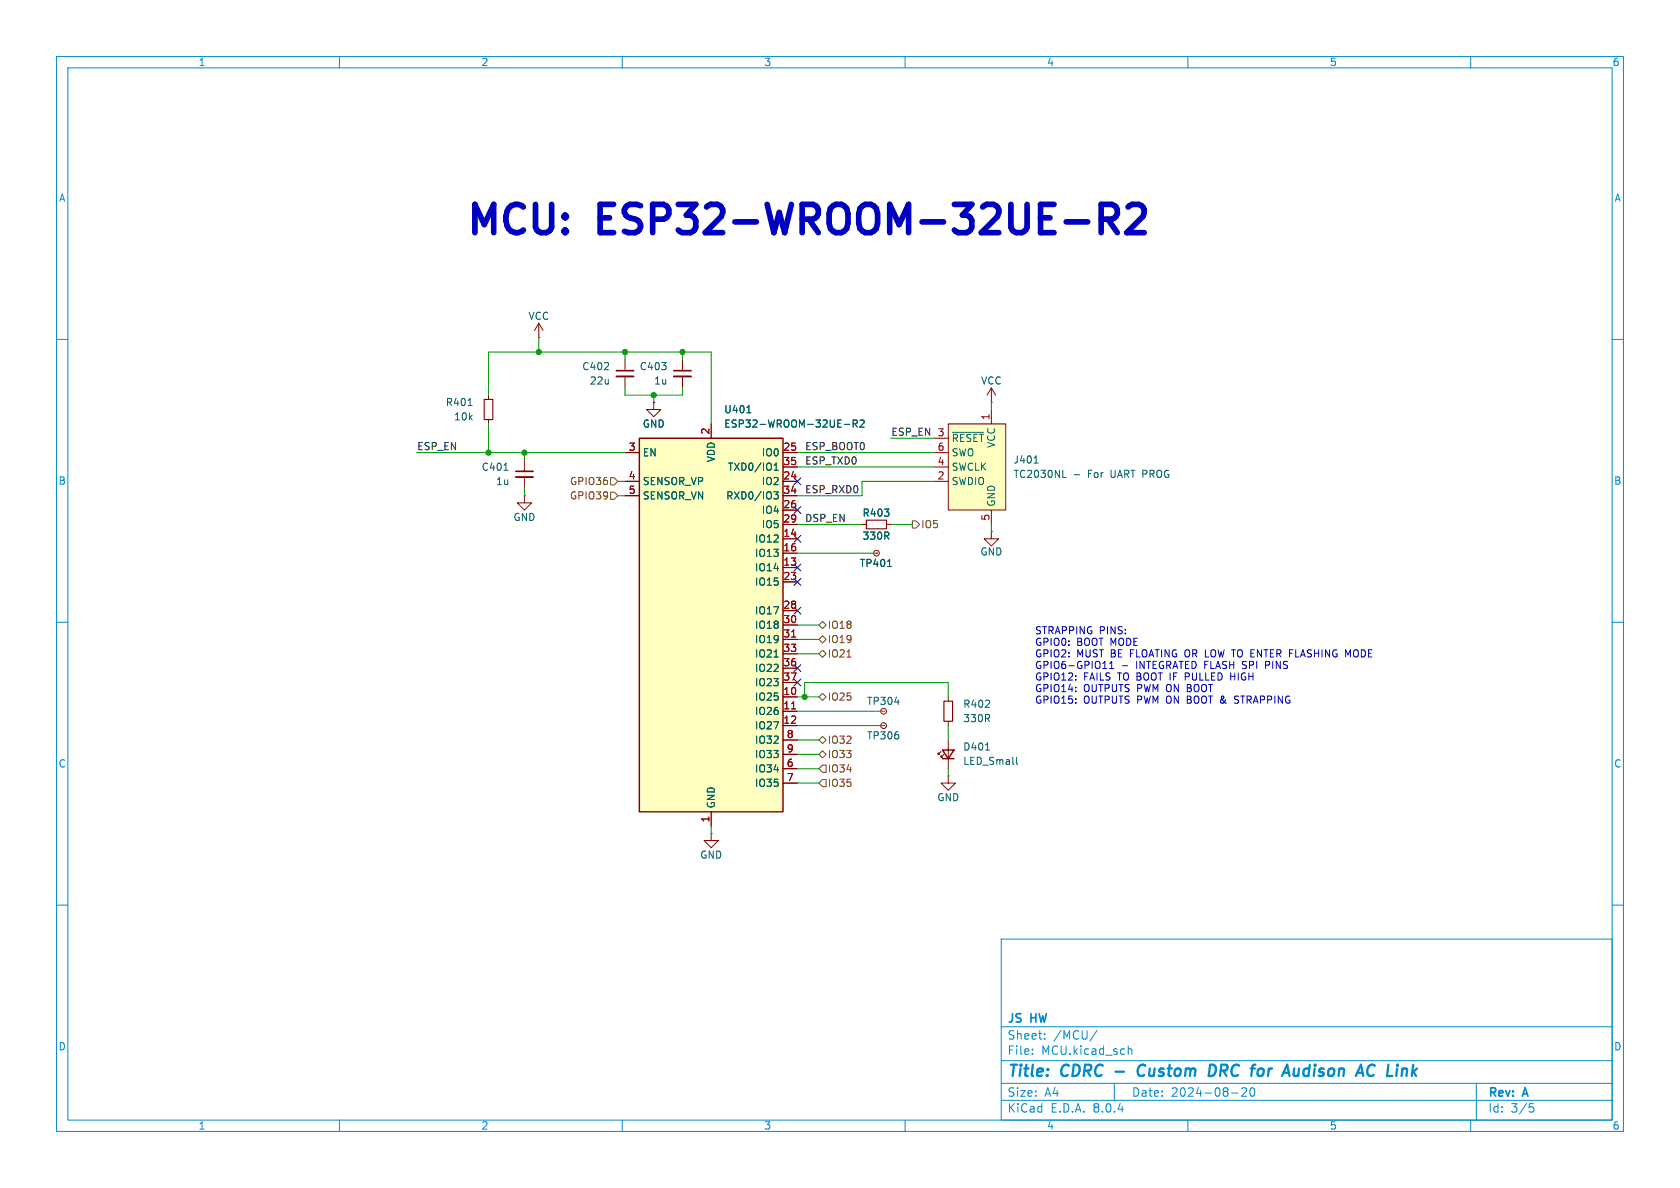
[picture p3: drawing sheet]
<svg xmlns="http://www.w3.org/2000/svg" width="297mm" height="210mm" viewBox="0 0 297 210" stroke-linecap="round" stroke-linejoin="round" font-family="sans-serif">
<g fill="none" stroke="#008bce" stroke-width=".18">
<path d="M10 10h277v190h-277zM12 12h273v186h-273zM60 10v2M110 10v2M160 10v2M210 10v2M260 10v2M10 60h2M285 60h2M10 110h2M285 110h2M10 160h2"/>
<path d="M285 160h2M177 166h108v32h-108zM60 198v2M110 198v2M160 198v2M177 194.5h108M177 191.5h108M177 187.5h108M177 181.5h108M182.5 186.3v.1M182.5 185.5v.1M184.7 183.6v.1"/>
<path d="M184.7 182.8v.1M194 182.1l-1.3 2M197 191.5v3M199.5 184.9v1.5M199.5 185.5l.2-.1 .3 .1 .1 .9M210 198v2M217.7 193.2h1.2M219.5 192.4l.6-.1 .2 .1 .1 .3-.9 1.1h.9M221.2 192.4l.1-.1a.81 .81 0 0 1 .6 .6 .81 .81 0 0 1-.3 .8l-.1 .1a.81 .81 0 0 1-.6-.6 .81 .81 0 0 1 .3-.8zM260 198v2M261 191.5v6.5M270.4 195.1h.7"/>
<path d="M270.5 195.7h.4l.3 .3-.2 .5-.5 .1"/>
</g>
<path d="M197.2 189.4h1.5M202.1 188.2a1.13 1.13 0 0 0-.9 .7 1.13 1.13 0 0 0 .2 1.2l.3 .1 .5-.1M213.9 188.2h.5a1.08 1.08 0 0 1 .6 1.1 1.08 1.08 0 0 1-.8 .9M223.3 189.1v.7M229.5 190l-.1 .1M229.7 188.9l-.2 1.3" fill="none" stroke="#008bce" stroke-width=".4"/>
<path d="M166.6 132.6h2.1l-1.1 1.5zM166.6 134.1h2.1" fill="none" stroke="#840000" stroke-width=".25"/>
<path d="M86.4 69.9v.7M86.4 74.2v.7M92.7 81.3v2M92.7 84.3v2.1M166.4 132.8l-.5 .6v-.3v.3h.2M166.9 133.4l-.5 .5v-.3v.3h.2M167.6 130.8v5.1" fill="none" stroke="#840000" stroke-width=".18"/>
<path d="M82.7 71.7h.8M89.1 83.1h.7M174.2 132.6h.7M179.7 133.9v1.1l.2 .1" fill="none" stroke="#006464" stroke-width=".18"/>
<path d="M85.6 70.6h1.5v3.6h-1.5z" fill="none" stroke="#840000" stroke-width=".2"/>
<path d="M91.2 84.3h3" fill="none" stroke="#840000" stroke-width=".33"/>
<path d="M91.2 83.3h3" fill="none" stroke="#840000" stroke-width=".3"/>
<path d="M113 77.5h25.4v66h-25.4z" fill="#ffffc2"/>
<path d="M113 77.5h25.4v66h-25.4z" fill="none" stroke="#840000" stroke-width=".25"/>
<g fill="none" stroke="#840000" stroke-width=".18">
<path d="M110.5 63.5v2M110.5 66.5v2.1M115.6 71.1v1.3h1.2l-1.2 1.3-1.3-1.3h1.3M115.6 71.1h.1M125.7 74.9v2.6M92.7 87.6v1.3h1.3l-1.3 1.3-1.3-1.3h1.3M92.7 87.6h.1M110.5 85.1h2.5M110.5 80h2.5M110.5 87.6h2.5M138.4 95.3h2.6M138.4 97.8h2.6"/>
<path d="M138.4 85.1h2.6M138.4 80h2.6M138.4 90.2h2.6M138.4 92.7h2.6M138.4 87.6h2.6M138.4 82.6h2.6M152.4 92.7h.8M154.9 97.8h.1M156.7 92.7h.8M138.4 100.3h2.6M138.4 102.9h2.6M138.4 108h2.6"/>
<path d="M138.4 110.5h2.6M138.4 113h2.6M138.4 115.6h2.6M138.4 118.1h2.6M138.4 123.2h2.6M138.4 125.7h2.6M138.4 128.3h2.6M138.4 120.7h2.6M138.4 135.9h2.6M138.4 138.4h2.6M138.4 130.8h2.6M138.4 133.4h2.6"/>
<path d="M156.2 128.3h.1M156.2 125.7h.1M167.6 137.2v1.2h1.3l-1.3 1.3-1.2-1.3h1.2M167.6 137.2h.1M167.6 123.2v.8M167.6 127.5v.8M125.7 147.3v1.3h1.3l-1.3 1.3-1.2-1.3h1.2M125.7 147.3h.1M125.7 143.5v2.6"/>
<circle cx="154.9" cy="97.8" r=".51"/>
<circle cx="156.2" cy="125.7" r=".51"/>
<circle cx="156.2" cy="128.3" r=".51"/>
</g>
<path d="M139.9 112.6h.8M139.9 125.3h.8" fill="none" stroke="#a90000" stroke-width=".18"/>
<path d="M132 73h.8M149.3 75h.9M150.8 74.9l.6-.1 .2-.1-.1-.3-.7-.2v1.3M151.1 74.9l.5 .6M152 74.4l.5-.2 .3 .4-.8 .9h.8M136.8 86.9h.8l-.4 .5 .3 .1v.6l-.2 .1-.4-.1M136.9 83.1h.7M136.9 82.2l.3-.3v1.2M136.9 116.1h.7M156.9 100.1h.7M158.2 124.1h.8" fill="none" stroke="#006464" stroke-width=".18"/>
<path d="M153.2 91.9h3.5v1.6h-3.5zM166.9 124h1.5v3.5h-1.5z" fill="none" stroke="#840000" stroke-width=".2"/>
<path d="M109 66.5h3" fill="none" stroke="#840000" stroke-width=".33"/>
<path d="M109 65.5h3" fill="none" stroke="#840000" stroke-width=".3"/>
<path d="M167.6 74.9h10.2v15.3h-10.2z" fill="#ffffc2"/>
<g fill="none" stroke="#840000" stroke-width=".18">
<path d="M95.2 59.7h.1M95.2 57.2l-.7 1.2M95.2 57.2v2.5M95.2 57.2l.8 1.2M115.6 71.1h.1M120.6 63.5v2M120.6 66.5v2.1M125.7 74.9v2.6M165.1 77.5h2.5M167.6 74.9h10.2v15.3h-10.2zM175.3 71.1h.1M175.3 68.6v2.5"/>
<path d="M175.3 72.4v2.5M175.3 68.6l-.8 1.3M175.3 68.6l.7 1.3M110.5 85.1h2.5M110.5 80h2.5M110.5 87.6h2.5M138.4 85.1h2.6M138.4 82.6h2.6M138.4 80h2.6M138.4 92.7h2.6M138.4 95.3h2.6M138.4 97.8h2.6"/>
<path d="M138.4 90.2h2.6M138.4 87.6h2.6M152.4 92.7h.8M154.9 97.8h.1M156.7 92.7h.8M165.1 85.1h2.5M165.1 82.6h2.5M165.1 80h2.5M175.3 94v1.3h1.2l-1.2 1.2-1.3-1.2h1.3M175.3 94h.1M175.3 90.2v2.5M138.4 100.3h2.6"/>
<path d="M138.4 102.9h2.6M138.4 108h2.6M138.4 110.5h2.6M138.4 113h2.6M138.4 115.6h2.6M138.4 118.1h2.6M138.4 123.2h2.6M138.4 125.7h2.6M138.4 128.3h2.6M138.4 120.7h2.6M138.4 135.9h2.6M138.4 138.4h2.6"/>
<path d="M138.4 130.8h2.6M138.4 133.4h2.6M125.7 143.5v2.6"/>
</g>
<g fill="none" stroke="#006464" stroke-width=".18">
<path d="M132 73h.8M149.3 75h.9M150.8 74.9l.6-.1 .2-.1-.1-.3-.7-.2v1.3M151.1 74.9l.5 .6M152 74.4l.5-.2 .3 .4-.8 .9h.8M168.4 76.4h5.5M136.8 86.9h.8l-.4 .5 .3 .1v.6l-.2 .1-.4-.1M136.9 83.1h.7M136.9 82.2l.3-.3v1.2M182.8 81.9h.7M187.9 84.4h.6M189.9 83.9h1"/>
<path d="M136.9 116.1h.7M156.9 100.1h.7"/>
</g>
<path d="M119.1 66.5h3.1" fill="none" stroke="#840000" stroke-width=".33"/>
<path d="M119.1 65.5h3.1" fill="none" stroke="#840000" stroke-width=".3"/>
<path d="M107.9 87h.7l.6 .6-.6 .7h-.7zM107.9 84.5h.7l.6 .6-.6 .6h-.7zM161.3 92.1h.6l.7 .6-.7 .6h-.6zM144.8 110.5l.6-.6 .6 .6-.6 .6zM144.8 115.6l.6-.7 .6 .7-.6 .6zM144.8 113l.6-.6 .6 .6-.6 .7zM149.7 116.1h.8M144.8 130.8l.6-.6 .6 .6-.6 .6zM144.8 123.2l.6-.6 .6 .6-.6 .6zM144.8 133.4l.6-.7 .6 .7-.6 .6zM145.4 137.8h.6v1.3h-.6l-.6-.7zM145.4 135.3h.6v1.2h-.6l-.6-.6z" fill="none" stroke="#725600" stroke-width=".18"/>
<path d="M188.5 39.2h3.8M194.7 38.7h1.9a1.36 1.36 0 0 0 1-1.3 1.36 1.36 0 0 0-1-1.3h-1.9v5M195.9 38.7l1.6 2.4M199.4 36.6l.7-.5h1.2a1.36 1.36 0 0 1 .7 2.2l-2.8 2.8h3.1" fill="none" stroke="#0000c2" stroke-width="1"/>
<g fill="none" stroke="#0000c2" stroke-width=".18">
<path d="M190.2 119.4v.2M195 118.2h.7M196.2 118.2h.7M196.2 117.3l.3-.4v1.3M198.4 117.7h1M209.5 119v1.2M209.5 119.6h.5M217.6 119v1.2M217.6 119.6h.7M223.7 116.9v1.3M223.7 117.6h.5M238.3 115.8l.4-.9v1.2"/>
<path d="M190.2 120.1v.1M190.2 122.1v.2M190.2 121.5v.1M190.2 124.2v.1M190.2 123.5v.1M218.2 124.3h.5M218.8 123h-.3l-.3 .3 .2 .3 .3 .1"/>
</g>
<g fill="none" stroke="#009600" stroke-width=".18">
<path d="M95.2 59.7v2.5M86.4 69.9v-7.7h39.3v12.7M86.4 74.9v5.1M110.5 68.6v1.3h10.1v-1.3M110.5 62.2v1.3M115.6 69.9v1.2M120.6 62.2v1.3M157.5 77.5h7.6M175.3 71.1v1.3M73.7 80h36.8M92.7 80v1.3M92.7 86.4v1.2"/>
<path d="M109.2 87.6h1.3M109.2 85.1h1.3M141 80h24.1M141 92.7h11.4M141 97.8h13.9M141 82.6h24.1M157.5 92.7h3.8M165.1 85.1h-12.7v2.5h-11.4M175.3 92.7v1.3M141 110.5h3.8M141 113h3.8M141 115.6h3.8"/>
<path d="M141 133.4h3.8M141 138.4h3.8M141 130.8h3.8M141 135.9h3.8M141 128.3h15.2M141 123.2h3.8M141 125.7h15.2M142.2 123.2v-2.5h25.4v2.5M167.6 128.3v2.5M167.6 135.9v1.3M125.7 146.1v1.2"/>
</g>
<g fill="none" stroke="#000084" stroke-width=".18">
<path d="M140.4 84.5l1.2 1.2M140.4 94.6l1.2 1.3M140.4 99.7l1.2 1.2M140.4 89.6l1.2 1.2M141.6 84.5l-1.2 1.2M141.6 94.6l-1.2 1.3M141.6 99.7l-1.2 1.2M141.6 89.6l-1.2 1.2M140.4 117.5l1.2 1.2M140.4 107.3l1.2 1.3M140.4 102.3l1.2 1.2M141.6 117.5l-1.2 1.2"/>
<path d="M141.6 107.3l-1.2 1.3M141.6 102.3l-1.2 1.2M140.4 120l1.2 1.3M141.6 120l-1.2 1.3"/>
</g>
<path d="M139.9 112.6h.8M139.9 125.3h.8" fill="none" stroke="#a90000" stroke-width=".18"/>
<g fill="#009600" stroke="#009600" stroke-width=".18">
<circle cx="115.6" cy="69.9" r=".46"/>
<circle cx="120.6" cy="62.2" r=".46"/>
<circle cx="110.5" cy="62.2" r=".46"/>
<circle cx="142.2" cy="123.2" r=".46"/>
<circle cx="95.2" cy="62.2" r=".46"/>
<circle cx="92.7" cy="80" r=".46"/>
<circle cx="86.4" cy="80" r=".46"/>
</g>
<g font-size="7" fill="#0000c2">
<text x="81.8" y="42.9">MCU:</text>
<text x="105.9" y="42.9">ESP32-WROOM-32UE-R2</text>
</g>
<g font-size="2.8" fill="#008bce">
<text x="178" y="190.9">Title:</text>
<text x="187.7" y="190.9">CDRC</text>
<text x="202.8" y="190.9">Custom</text>
<text x="216.2" y="190.9">DRC</text>
<text x="224.5" y="190.9">for</text>
<text x="231" y="190.9">Audison</text>
<text x="244.8" y="190.9">AC Link</text>
</g>
<g font-size="2.1" fill="#008bce">
<text x="178" y="184">Sheet:</text>
<text x="178" y="181.2">JS</text>
<text x="182.3" y="181.2">HW</text>
<text x="186.2" y="184">/MCU/</text>
<text x="178" y="186.7">File:</text>
<text x="184.1" y="186.7">MCU.kicad_sch</text>
<text x="178" y="196.9">KiCad</text>
<text x="178" y="194.1">Size:</text>
<text x="184.7" y="194.1">A4</text>
<text x="185.7" y="196.9">E.D.A.</text>
<text x="193.3" y="196.9">8.0.4</text>
<text x="200" y="194.1">Date:</text>
<text x="207" y="194.1">2024-08-20</text>
<text x="263" y="194.3">Rev:</text>
<text x="263" y="196.9">Id:</text>
<text x="267.1" y="196.9">3/5</text>
<text x="269.4" y="194.3">A</text>
</g>
<g font-size="1.8" fill="#008bce">
<text x="35" y="11.9">1</text>
<text x="85" y="11.9">2</text>
<text x="135" y="11.9">3</text>
<text x="185" y="11.9">4</text>
<text x="235" y="11.9">5</text>
<text x="285" y="11.9">6</text>
<text x="10.3" y="35.9">A</text>
<text x="285.3" y="35.9">A</text>
<text x="10.3" y="85.9">B</text>
<text x="285.3" y="85.9">B</text>
<text x="10.3" y="135.9">C</text>
<text x="285.3" y="135.9">C</text>
<text x="10.3" y="185.9">D</text>
<text x="285.3" y="185.9">D</text>
<text x="35" y="199.9">1</text>
<text x="85" y="199.9">2</text>
<text x="135" y="199.9">3</text>
<text x="185" y="199.9">4</text>
<text x="235" y="199.9">5</text>
<text x="285" y="199.9">6</text>
</g>
<g font-size="1.8" fill="#006464">
<text x="93.3" y="56.7">VCC</text>
<text x="102.8" y="65.6">C402</text>
<text x="113" y="65.6">C403</text>
<text x="78.7" y="72">R401</text>
<text x="104.2" y="68.2">22u</text>
<text x="115.5" y="68.2">1u</text>
<text x="173.3" y="68.2">VCC</text>
<text x="80.2" y="74.5">10k</text>
<text x="113.5" y="75.8">GND</text>
<text x="127.9" y="73.3">U401</text>
<text x="127.9" y="75.8">ESP32-WROOM-32UE-R2</text>
<text x="85.1" y="83.4">C401</text>
<text x="113.5" y="80.9">EN</text>
<text x="126.6" y="81.8" transform="rotate(-90 126.6 81.8)">VDD</text>
<text x="128.6" y="83.4">TXD0/IO1</text>
<text x="134.6" y="80.9">IO0</text>
<text x="168.1" y="78.3">~{RESET}</text>
<text x="168.1" y="83.4">SWCLK</text>
<text x="168.1" y="80.9">SWO</text>
<text x="176.1" y="79.3" transform="rotate(-90 176.1 79.3)">VCC</text>
<text x="179.1" y="82.1">J401</text>
<text x="87.6" y="86">1u</text>
<text x="113.5" y="86">SENSOR_VP</text>
<text x="113.5" y="88.5">SENSOR_VN</text>
<text x="128.3" y="88.5">RXD0/IO3</text>
<text x="134.6" y="86">IO2</text>
<text x="168.1" y="86">SWDIO</text>
<text x="176.1" y="89.7" transform="rotate(-90 176.1 89.7)">GND</text>
<text x="179.1" y="84.7">TC2030NL</text>
<text x="192.4" y="84.7">For</text>
<text x="196.6" y="84.7">UART PROG</text>
<text x="90.7" y="92.3">GND</text>
<text x="134.6" y="91">IO4</text>
<text x="134.6" y="93.6">IO5</text>
<text x="152.4" y="91.5">R403</text>
<text x="152.4" y="95.6">330R</text>
<text x="133.4" y="101.2">IO14</text>
<text x="133.4" y="96.1">IO12</text>
<text x="133.4" y="98.7">IO13</text>
<text x="151.9" y="100.4">TP401</text>
<text x="173.2" y="98.4">GND</text>
<text x="133.4" y="103.7">IO15</text>
<text x="133.4" y="108.8">IO17</text>
<text x="133.4" y="111.4">IO18</text>
<text x="133.4" y="113.9">IO19</text>
<text x="133.4" y="116.4">IO21</text>
<text x="133.4" y="119">IO22</text>
<text x="133.4" y="124.1">IO25</text>
<text x="133.4" y="121.5">IO23</text>
<text x="153.2" y="124.8">TP304</text>
<text x="170.2" y="125.3">R402</text>
<text x="133.4" y="126.6">IO26</text>
<text x="133.4" y="129.1">IO27</text>
<text x="133.4" y="131.7">IO32</text>
<text x="153.2" y="130.9">TP306</text>
<text x="170.2" y="127.9">330R</text>
<text x="133.4" y="136.8">IO34</text>
<text x="133.4" y="134.2">IO33</text>
<text x="170.2" y="132.9">D401</text>
<text x="170.2" y="135.4">LED_Small</text>
<text x="126.6" y="143" transform="rotate(-90 126.6 143)">GND</text>
<text x="133.4" y="139.3">IO35</text>
<text x="165.6" y="141.8">GND</text>
<text x="123.7" y="152">GND</text>
</g>
<g font-size="1.8" fill="#a90000">
<text x="125.5" y="76.9" transform="rotate(-90 125.5 76.9)">2</text>
<text x="175" y="74.4" transform="rotate(-90 175 74.4)">1</text>
<text x="111.1" y="79.8">3</text>
<text x="138.4" y="79.8">25</text>
<text x="138.4" y="82.3">35</text>
<text x="165.7" y="82.3">4</text>
<text x="165.7" y="79.8">6</text>
<text x="111.1" y="84.8">4</text>
<text x="111.1" y="87.4">5</text>
<text x="138.4" y="84.8">24</text>
<text x="138.4" y="89.9">26</text>
<text x="138.4" y="87.4">34</text>
<text x="165.7" y="84.8">2</text>
<text x="138.4" y="95">14</text>
<text x="138.4" y="92.5">29</text>
<text x="175" y="92.1" transform="rotate(-90 175 92.1)">5</text>
<text x="138.4" y="100.1">13</text>
<text x="138.4" y="97.5">16</text>
<text x="138.4" y="102.6">23</text>
<text x="138.4" y="107.7">28</text>
<text x="138.4" y="110.2">30</text>
<text x="138.4" y="112.8">31</text>
<text x="138.4" y="115.3">33</text>
<text x="138.4" y="117.9">36</text>
<text x="138.4" y="122.9">10</text>
<text x="138.4" y="125.5">11</text>
<text x="138.4" y="120.4">37</text>
<text x="138.4" y="128">12</text>
<text x="139" y="130.6">8</text>
<text x="139" y="135.6">6</text>
<text x="139" y="133.1">9</text>
<text x="139" y="138.2">7</text>
<text x="125.5" y="145.5" transform="rotate(-90 125.5 145.5)">1</text>
</g>
<g font-size="1.8" fill="#0f0f0f">
<text x="157.5" y="77.1">ESP_EN 3</text>
<text x="73.7" y="79.7">ESP_EN</text>
<text x="142.2" y="79.7">ESP_BOOT0</text>
<text x="142.2" y="82.2">ESP_TXD0</text>
<text x="142.2" y="87.3">ESP_RXD0</text>
<text x="142.2" y="92.4">DSP_EN</text>
</g>
<g font-size="1.8" fill="#725600">
<text x="100.7" y="88.5">GPIO39</text>
<text x="100.7" y="86">GPIO36</text>
<text x="162.8" y="93.6">IO5</text>
<text x="146.2" y="111.4">IO18</text>
<text x="146.2" y="113.9">IO19</text>
<text x="146.2" y="116.4">IO21</text>
<text x="146.2" y="124.1">IO25</text>
<text x="146.2" y="131.7">IO32</text>
<text x="146.2" y="136.8">IO34</text>
<text x="146.2" y="134.2">IO33</text>
<text x="146.2" y="139.3">IO35</text>
</g>
<g font-size="1.8" fill="#0000c2">
<text x="182.9" y="112.3">STRAPPING PINS:</text>
<text x="182.9" y="114.4">GPIO0:</text>
<text x="182.9" y="116.4">GPIO2:</text>
<text x="182.9" y="118.5">GPIO6-GPIO11</text>
<text x="190.3" y="114.4">BOOT MODE</text>
<text x="190.3" y="116.4">MUST BE FLOATING OR LOW TO ENTER FLASHING</text>
<text x="200.9" y="118.5">INTEGRATED FLASH SPI</text>
<text x="224.4" y="118.5">PINS</text>
<text x="239.3" y="116.4">MODE</text>
<text x="182.9" y="120.5">GPIO12:</text>
<text x="182.9" y="122.6">GPIO14:</text>
<text x="182.9" y="124.6">GPIO15:</text>
<text x="191.5" y="120.5">FAILS</text>
<text x="191.5" y="122.6">OUTPUTS PWM ON BOOT</text>
<text x="191.5" y="124.6">OUTPUTS PWM ON BOOT &amp;</text>
<text x="197.7" y="120.5">TO BOOT IF</text>
<text x="210.1" y="120.5">PULLED</text>
<text x="218.4" y="120.5">HIGH</text>
<text x="219.1" y="124.6">STRAPPING</text>
</g>
</svg>
